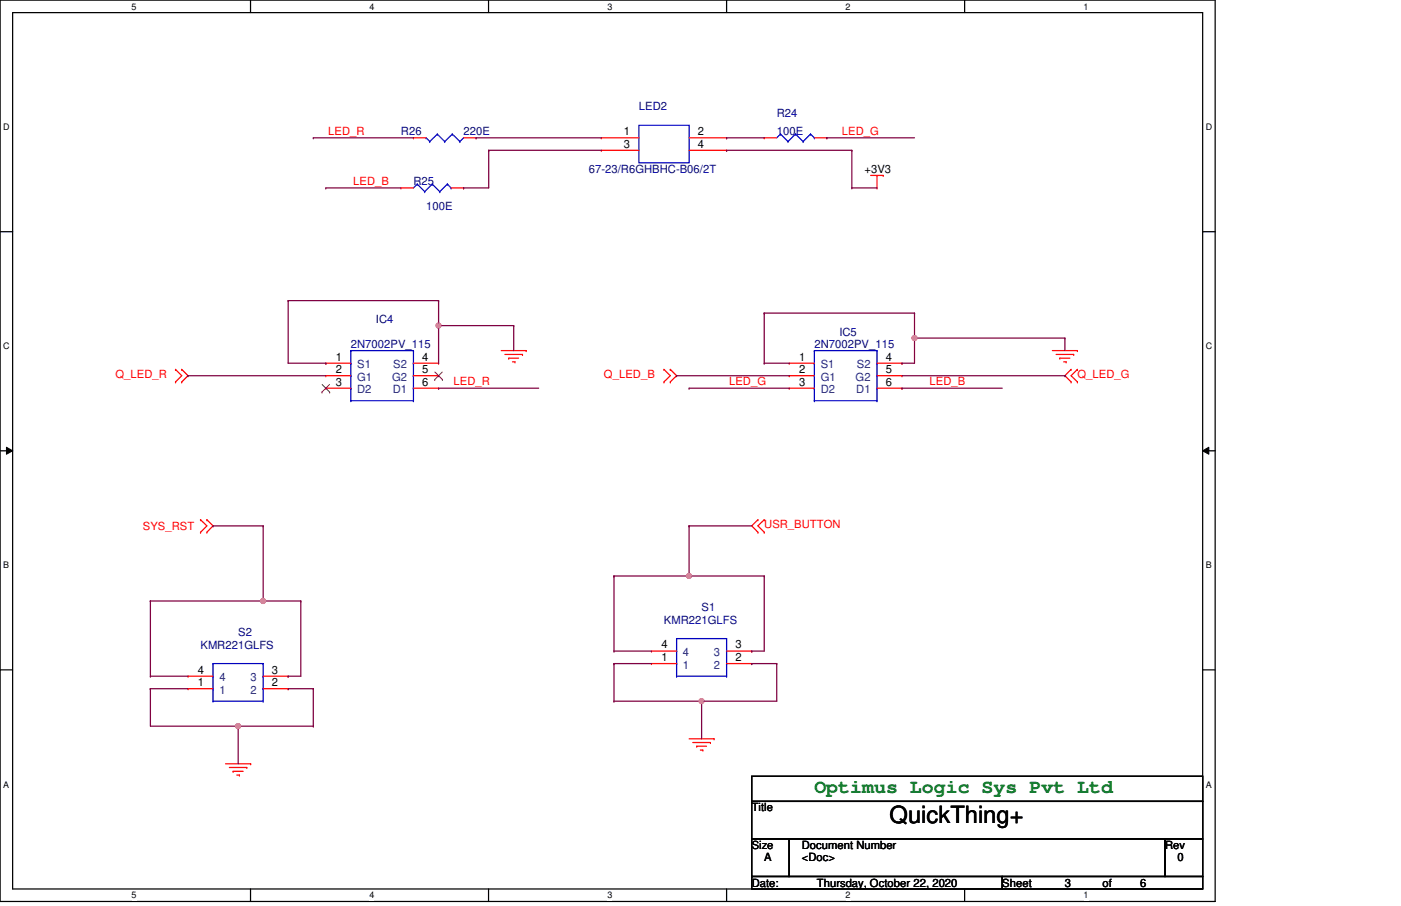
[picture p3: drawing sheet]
<svg xmlns="http://www.w3.org/2000/svg" width="432mm" height="279mm" viewBox="0 0 432 279" stroke-linecap="round" stroke-linejoin="round" font-family="sans-serif">
<path d="M0 0h374.5v278h-374.5zM3.9 3.9h366.8v270.3h-366.8z" fill="none" stroke="#000" stroke-width=".38"/>
<g fill="#fff">
<path d="M40.6 .5h1.5v3.1h-1.5z"/>
<path d="M40.6 274.6h1.5v3.1h-1.5z"/>
</g>
<path d="M77.2 0v3.9M77.2 274.2v3.8" fill="none" stroke="#000" stroke-width=".38"/>
<g fill="#fff">
<path d="M113.9 .5h1.5v3.1h-1.5z"/>
<path d="M113.9 274.6h1.5v3.1h-1.5z"/>
</g>
<path d="M150.6 0v3.9M150.6 274.2v3.8" fill="none" stroke="#000" stroke-width=".38"/>
<g fill="#fff">
<path d="M187.2 .5h1.6v3.1h-1.6z"/>
<path d="M187.2 274.6h1.6v3.1h-1.6z"/>
</g>
<path d="M223.9 0v3.9M223.9 274.2v3.8" fill="none" stroke="#000" stroke-width=".38"/>
<g fill="#fff">
<path d="M260.6 .5h1.5v3.1h-1.5z"/>
<path d="M260.6 274.6h1.5v3.1h-1.5z"/>
</g>
<path d="M297.3 0v3.9M297.3 274.2v3.8" fill="none" stroke="#000" stroke-width=".38"/>
<g fill="#fff">
<path d="M334 .5h1.5v3.1h-1.5z"/>
<path d="M334 274.6h1.5v3.1h-1.5z"/>
<path d="M1 37.7h2v3.1h-2z"/>
<path d="M371.6 37.7h2v3.1h-2z"/>
<path d="M1 105.2h2v3.1h-2z"/>
<path d="M371.6 105.2h2v3.1h-2z"/>
</g>
<path d="M0 71.5h3.9M370.7 71.5h3.8" fill="none" stroke="#000" stroke-width=".38"/>
<g fill="#fff">
<path d="M1 172.8h1.8v3.1h-1.8z"/>
<path d="M371.6 172.8h1.9v3.1h-1.9z"/>
</g>
<path d="M0 139h3.9M370.7 139h3.8" fill="none" stroke="#000" stroke-width=".38"/>
<path d="M2 137.9l1.9 1.1-1.9 1.1zM370.7 139l1.9-1.1v2.2z" fill="#000"/>
<path d="M2 137.9l1.9 1.1-1.9 1.1zM370.7 139l1.9-1.1v2.2z" fill="none" stroke="#000" stroke-width=".31"/>
<g fill="#fff">
<path d="M1 240.4h1.8v3.1h-1.8z"/>
<path d="M371.6 240.4h1.9v3.1h-1.9z"/>
</g>
<path d="M0 206.6h3.9M370.7 206.6h3.8" fill="none" stroke="#000" stroke-width=".38"/>
<path d="M270.3 54.1v3.9" fill="none" stroke="#f00" stroke-width=".38"/>
<circle cx="270.3" cy="58" r=".19" fill="#f00"/>
<path d="M268.4 54.1h3.8" fill="none" stroke="#f00" stroke-width=".38"/>
<circle cx="272.2" cy="54.1" r=".19" fill="#f00"/>
<path d="M154.5 108.1h7.7" fill="none" stroke="#f00" stroke-width=".38"/>
<circle cx="162.2" cy="108.1" r=".19" fill="#f00"/>
<path d="M155.6 109.3h5.4" fill="none" stroke="#f00" stroke-width=".38"/>
<circle cx="161" cy="109.3" r=".19" fill="#f00"/>
<path d="M156.8 110.4h3.1" fill="none" stroke="#f00" stroke-width=".38"/>
<circle cx="156.8" cy="110.4" r=".19" fill="#f00"/>
<path d="M157.9 111.6h.8" fill="none" stroke="#f00" stroke-width=".38"/>
<circle cx="158.7" cy="111.6" r=".19" fill="#f00"/>
<path d="M324.4 108.1h7.7" fill="none" stroke="#f00" stroke-width=".38"/>
<circle cx="332.1" cy="108.1" r=".19" fill="#f00"/>
<path d="M325.5 109.3h5.4" fill="none" stroke="#f00" stroke-width=".38"/>
<circle cx="330.9" cy="109.3" r=".19" fill="#f00"/>
<path d="M326.6 110.4h3.1" fill="none" stroke="#f00" stroke-width=".38"/>
<circle cx="326.6" cy="110.4" r=".19" fill="#f00"/>
<path d="M327.8 111.6h.8" fill="none" stroke="#f00" stroke-width=".38"/>
<circle cx="328.6" cy="111.6" r=".19" fill="#f00"/>
<path d="M212.4 227.8h7.7" fill="none" stroke="#f00" stroke-width=".38"/>
<circle cx="220.1" cy="227.8" r=".19" fill="#f00"/>
<path d="M213.5 229h5.4" fill="none" stroke="#f00" stroke-width=".38"/>
<circle cx="218.9" cy="229" r=".19" fill="#f00"/>
<path d="M214.7 230.1h3.1" fill="none" stroke="#f00" stroke-width=".38"/>
<circle cx="214.7" cy="230.1" r=".19" fill="#f00"/>
<path d="M215.9 231.3h.7" fill="none" stroke="#f00" stroke-width=".38"/>
<circle cx="216.6" cy="231.3" r=".19" fill="#f00"/>
<path d="M69.5 235.5h7.8" fill="none" stroke="#f00" stroke-width=".38"/>
<circle cx="77.3" cy="235.5" r=".19" fill="#f00"/>
<path d="M70.7 236.7h5.4" fill="none" stroke="#f00" stroke-width=".38"/>
<circle cx="76.1" cy="236.7" r=".19" fill="#f00"/>
<path d="M71.8 237.9h3.1" fill="none" stroke="#f00" stroke-width=".38"/>
<circle cx="71.8" cy="237.9" r=".19" fill="#f00"/>
<path d="M73 239h.8" fill="none" stroke="#f00" stroke-width=".38"/>
<circle cx="73.8" cy="239" r=".19" fill="#f00"/>
<path d="M206.6 113.9l1.9 2" fill="none" stroke="#f00" stroke-width=".38"/>
<circle cx="206.6" cy="113.9" r=".19" fill="#f00"/>
<path d="M208.5 115.9l-1.9 1.9" fill="none" stroke="#f00" stroke-width=".38"/>
<circle cx="206.6" cy="117.8" r=".19" fill="#f00"/>
<path d="M206.6 115.9l-2 1.9" fill="none" stroke="#f00" stroke-width=".38"/>
<circle cx="204.6" cy="117.8" r=".19" fill="#f00"/>
<path d="M204.6 113.9l2 2" fill="none" stroke="#f00" stroke-width=".38"/>
<circle cx="204.6" cy="113.9" r=".19" fill="#f00"/>
<path d="M328.2 115.9l1.9 1.9" fill="none" stroke="#f00" stroke-width=".38"/>
<circle cx="330.1" cy="117.8" r=".19" fill="#f00"/>
<path d="M330.1 113.9l-1.9 2" fill="none" stroke="#f00" stroke-width=".38"/>
<circle cx="330.1" cy="113.9" r=".19" fill="#f00"/>
<path d="M332.1 113.9l-2 2" fill="none" stroke="#f00" stroke-width=".38"/>
<circle cx="332.1" cy="113.9" r=".19" fill="#f00"/>
<path d="M330.1 115.9l2 1.9" fill="none" stroke="#f00" stroke-width=".38"/>
<circle cx="332.1" cy="117.8" r=".19" fill="#f00"/>
<path d="M56 113.9l2 2" fill="none" stroke="#f00" stroke-width=".38"/>
<circle cx="56" cy="113.9" r=".19" fill="#f00"/>
<path d="M58 115.9l-2 1.9" fill="none" stroke="#f00" stroke-width=".38"/>
<circle cx="56" cy="117.8" r=".19" fill="#f00"/>
<path d="M56 115.9l-1.9 1.9" fill="none" stroke="#f00" stroke-width=".38"/>
<circle cx="54.1" cy="117.8" r=".19" fill="#f00"/>
<path d="M54.1 113.9l1.9 2" fill="none" stroke="#f00" stroke-width=".38"/>
<circle cx="54.1" cy="113.9" r=".19" fill="#f00"/>
<path d="M231.7 162.2l1.9 1.9" fill="none" stroke="#f00" stroke-width=".38"/>
<circle cx="233.6" cy="164.1" r=".19" fill="#f00"/>
<path d="M233.6 160.3l-1.9 1.9" fill="none" stroke="#f00" stroke-width=".38"/>
<circle cx="233.6" cy="160.3" r=".19" fill="#f00"/>
<path d="M235.5 160.3l-1.9 1.9" fill="none" stroke="#f00" stroke-width=".38"/>
<circle cx="235.5" cy="160.3" r=".19" fill="#f00"/>
<path d="M233.6 162.2l1.9 1.9" fill="none" stroke="#f00" stroke-width=".38"/>
<circle cx="235.5" cy="164.1" r=".19" fill="#f00"/>
<path d="M63.8 160.3l1.9 1.9" fill="none" stroke="#f00" stroke-width=".38"/>
<circle cx="63.8" cy="160.3" r=".19" fill="#f00"/>
<path d="M65.7 162.2l-1.9 1.9" fill="none" stroke="#f00" stroke-width=".38"/>
<circle cx="63.8" cy="164.1" r=".19" fill="#f00"/>
<path d="M63.8 162.2l-2 1.9" fill="none" stroke="#f00" stroke-width=".38"/>
<circle cx="61.8" cy="164.1" r=".19" fill="#f00"/>
<path d="M61.8 160.3l2 1.9" fill="none" stroke="#f00" stroke-width=".38"/>
<circle cx="61.8" cy="160.3" r=".19" fill="#f00"/>
<path d="M231.7 239.4h139v7.7h-139zM231.7 247.1h139v11.6h-139zM231.7 258.7h11.5v11.6h-11.5zM243.2 258.7h115.9v11.6h-115.9zM359.1 258.7h11.6v11.6h-11.6zM231.7 270.3h77.2v3.9h-77.2zM308.9 270.3h61.8v3.9h-61.8z" fill="none" stroke="#000" stroke-width=".38"/>
<path d="M251 108.1h19.3" fill="none" stroke="#00f" stroke-width=".38"/>
<circle cx="270.3" cy="108.1" r=".19" fill="#00f"/>
<path d="M270.3 108.1v15.5" fill="none" stroke="#00f" stroke-width=".38"/>
<circle cx="270.3" cy="123.6" r=".19" fill="#00f"/>
<path d="M251 123.6h19.3" fill="none" stroke="#00f" stroke-width=".38"/>
<circle cx="251" cy="123.6" r=".19" fill="#00f"/>
<path d="M251 108.1v15.5" fill="none" stroke="#00f" stroke-width=".38"/>
<g fill="#00f">
<circle cx="251" cy="108.1" r=".19"/>
<circle cx="251" cy="112" r=".19"/>
<circle cx="251" cy="115.9" r=".19"/>
<circle cx="251" cy="119.7" r=".19"/>
<circle cx="270.3" cy="112" r=".19"/>
<circle cx="270.3" cy="115.9" r=".19"/>
<circle cx="270.3" cy="119.7" r=".19"/>
</g>
<path d="M243.2 112h7.8" fill="none" stroke="#f00" stroke-width=".38"/>
<circle cx="243.2" cy="112" r=".19" fill="#f00"/>
<path d="M243.2 115.9h7.8" fill="none" stroke="#f00" stroke-width=".38"/>
<circle cx="243.2" cy="115.9" r=".19" fill="#f00"/>
<path d="M243.2 119.7h7.8" fill="none" stroke="#f00" stroke-width=".38"/>
<circle cx="243.2" cy="119.7" r=".19" fill="#f00"/>
<path d="M270.3 112h7.7" fill="none" stroke="#f00" stroke-width=".38"/>
<circle cx="278" cy="112" r=".19" fill="#f00"/>
<path d="M270.3 115.9h7.7" fill="none" stroke="#f00" stroke-width=".38"/>
<circle cx="278" cy="115.9" r=".19" fill="#f00"/>
<path d="M270.3 119.7h7.7" fill="none" stroke="#f00" stroke-width=".38"/>
<circle cx="278" cy="119.7" r=".19" fill="#f00"/>
<path d="M128.6 56.8l-1.2 1.2" fill="none" stroke="#00f" stroke-width=".38"/>
<circle cx="128.6" cy="56.8" r=".19" fill="#00f"/>
<path d="M128.6 56.8l2.3 2.3" fill="none" stroke="#00f" stroke-width=".38"/>
<circle cx="130.9" cy="59.1" r=".19" fill="#00f"/>
<path d="M133.2 56.8l-2.3 2.3" fill="none" stroke="#00f" stroke-width=".38"/>
<circle cx="133.2" cy="56.8" r=".19" fill="#00f"/>
<path d="M133.2 56.8l2.4 2.3" fill="none" stroke="#00f" stroke-width=".38"/>
<circle cx="135.6" cy="59.1" r=".19" fill="#00f"/>
<path d="M137.9 56.8l-2.3 2.3" fill="none" stroke="#00f" stroke-width=".38"/>
<circle cx="137.9" cy="56.8" r=".19" fill="#00f"/>
<path d="M137.9 56.8l1.1 1.2" fill="none" stroke="#00f" stroke-width=".38"/>
<circle cx="139" cy="58" r=".19" fill="#00f"/>
<path d="M123.6 58h3.8" fill="none" stroke="#f00" stroke-width=".38"/>
<circle cx="123.6" cy="58" r=".19" fill="#f00"/>
<path d="M139 58h3.9" fill="none" stroke="#f00" stroke-width=".38"/>
<circle cx="142.9" cy="58" r=".19" fill="#f00"/>
<path d="M108.1 108.1h19.3" fill="none" stroke="#00f" stroke-width=".38"/>
<circle cx="127.4" cy="108.1" r=".19" fill="#00f"/>
<path d="M127.4 108.1v15.5" fill="none" stroke="#00f" stroke-width=".38"/>
<circle cx="127.4" cy="123.6" r=".19" fill="#00f"/>
<path d="M108.1 123.6h19.3" fill="none" stroke="#00f" stroke-width=".38"/>
<circle cx="108.1" cy="123.6" r=".19" fill="#00f"/>
<path d="M108.1 108.1v15.5" fill="none" stroke="#00f" stroke-width=".38"/>
<g fill="#00f">
<circle cx="108.1" cy="108.1" r=".19"/>
<circle cx="108.1" cy="112" r=".19"/>
<circle cx="108.1" cy="115.9" r=".19"/>
<circle cx="108.1" cy="119.7" r=".19"/>
<circle cx="127.4" cy="112" r=".19"/>
<circle cx="127.4" cy="115.9" r=".19"/>
<circle cx="127.4" cy="119.7" r=".19"/>
</g>
<path d="M100.4 112h7.7" fill="none" stroke="#f00" stroke-width=".38"/>
<circle cx="100.4" cy="112" r=".19" fill="#f00"/>
<path d="M100.4 115.9h7.7" fill="none" stroke="#f00" stroke-width=".38"/>
<circle cx="100.4" cy="115.9" r=".19" fill="#f00"/>
<path d="M100.4 119.7h7.7" fill="none" stroke="#f00" stroke-width=".38"/>
<circle cx="100.4" cy="119.7" r=".19" fill="#f00"/>
<path d="M99.3 118.6l2.3 2.3M101.6 118.6l-2.4 2.3M99.2 120.9h.1M101.6 120.9h.1" fill="none" stroke="#804000" stroke-width=".31"/>
<path d="M127.4 112h7.8" fill="none" stroke="#f00" stroke-width=".38"/>
<circle cx="135.2" cy="112" r=".19" fill="#f00"/>
<path d="M127.4 115.9h7.8" fill="none" stroke="#f00" stroke-width=".38"/>
<circle cx="135.2" cy="115.9" r=".19" fill="#f00"/>
<path d="M134 117.1h.1M134 114.7l2.4 2.4M136.3 114.7l-2.3 2.4M136.4 117.1h.1" fill="none" stroke="#804000" stroke-width=".31"/>
<path d="M127.4 119.7h7.8" fill="none" stroke="#f00" stroke-width=".38"/>
<circle cx="135.2" cy="119.7" r=".19" fill="#f00"/>
<path d="M142.9 42.5l-1.2 1.1" fill="none" stroke="#00f" stroke-width=".38"/>
<circle cx="141.7" cy="43.6" r=".19" fill="#00f"/>
<path d="M139.4 41.4l2.3 2.2" fill="none" stroke="#00f" stroke-width=".38"/>
<circle cx="139.4" cy="41.4" r=".19" fill="#00f"/>
<path d="M139.4 41.4l-2.3 2.2" fill="none" stroke="#00f" stroke-width=".38"/>
<circle cx="137.1" cy="43.6" r=".19" fill="#00f"/>
<path d="M134.8 41.4l2.3 2.2" fill="none" stroke="#00f" stroke-width=".38"/>
<circle cx="134.8" cy="41.4" r=".19" fill="#00f"/>
<path d="M134.8 41.4l-2.3 2.2" fill="none" stroke="#00f" stroke-width=".38"/>
<circle cx="132.5" cy="43.6" r=".19" fill="#00f"/>
<path d="M131.3 42.5l1.2 1.1" fill="none" stroke="#00f" stroke-width=".38"/>
<circle cx="131.3" cy="42.5" r=".19" fill="#00f"/>
<path d="M142.9 42.5h3.8" fill="none" stroke="#f00" stroke-width=".38"/>
<circle cx="146.7" cy="42.5" r=".19" fill="#f00"/>
<path d="M127.4 42.5h3.9" fill="none" stroke="#f00" stroke-width=".38"/>
<circle cx="127.4" cy="42.5" r=".19" fill="#f00"/>
<path d="M208.5 196.9h15.4" fill="none" stroke="#00f" stroke-width=".38"/>
<circle cx="223.9" cy="196.9" r=".19" fill="#00f"/>
<path d="M223.9 196.9v11.6" fill="none" stroke="#00f" stroke-width=".38"/>
<circle cx="223.9" cy="208.5" r=".19" fill="#00f"/>
<path d="M208.5 208.5h15.4" fill="none" stroke="#00f" stroke-width=".38"/>
<circle cx="208.5" cy="208.5" r=".19" fill="#00f"/>
<path d="M208.5 196.9v11.6" fill="none" stroke="#00f" stroke-width=".38"/>
<g fill="#00f">
<circle cx="208.5" cy="196.9" r=".19"/>
<circle cx="208.5" cy="204.6" r=".19"/>
<circle cx="223.9" cy="204.6" r=".19"/>
<circle cx="223.9" cy="200.8" r=".19"/>
<circle cx="208.5" cy="200.8" r=".19"/>
</g>
<path d="M200.8 204.6h7.7" fill="none" stroke="#f00" stroke-width=".38"/>
<circle cx="200.8" cy="204.6" r=".19" fill="#f00"/>
<path d="M223.9 204.6h7.8" fill="none" stroke="#f00" stroke-width=".38"/>
<circle cx="231.7" cy="204.6" r=".19" fill="#f00"/>
<path d="M223.9 200.8h7.8" fill="none" stroke="#f00" stroke-width=".38"/>
<circle cx="231.7" cy="200.8" r=".19" fill="#f00"/>
<path d="M200.8 200.8h7.7" fill="none" stroke="#f00" stroke-width=".38"/>
<circle cx="200.8" cy="200.8" r=".19" fill="#f00"/>
<path d="M240.6 41.4l-1.2 1.1" fill="none" stroke="#00f" stroke-width=".38"/>
<circle cx="240.6" cy="41.4" r=".19" fill="#00f"/>
<path d="M240.6 41.4l2.3 2.2" fill="none" stroke="#00f" stroke-width=".38"/>
<circle cx="242.9" cy="43.6" r=".19" fill="#00f"/>
<path d="M245.2 41.4l-2.3 2.2" fill="none" stroke="#00f" stroke-width=".38"/>
<circle cx="245.2" cy="41.4" r=".19" fill="#00f"/>
<path d="M245.2 41.4l2.3 2.2" fill="none" stroke="#00f" stroke-width=".38"/>
<circle cx="247.5" cy="43.6" r=".19" fill="#00f"/>
<path d="M249.8 41.4l-2.3 2.2" fill="none" stroke="#00f" stroke-width=".38"/>
<circle cx="249.8" cy="41.4" r=".19" fill="#00f"/>
<path d="M249.8 41.4l1.2 1.1" fill="none" stroke="#00f" stroke-width=".38"/>
<circle cx="251" cy="42.5" r=".19" fill="#00f"/>
<path d="M235.5 42.5h3.9" fill="none" stroke="#f00" stroke-width=".38"/>
<circle cx="235.5" cy="42.5" r=".19" fill="#f00"/>
<path d="M251 42.5h3.8" fill="none" stroke="#f00" stroke-width=".38"/>
<circle cx="254.8" cy="42.5" r=".19" fill="#f00"/>
<path d="M65.7 204.6h15.4" fill="none" stroke="#00f" stroke-width=".38"/>
<circle cx="81.1" cy="204.6" r=".19" fill="#00f"/>
<path d="M81.1 204.6v11.6" fill="none" stroke="#00f" stroke-width=".38"/>
<circle cx="81.1" cy="216.2" r=".19" fill="#00f"/>
<path d="M65.7 216.2h15.4" fill="none" stroke="#00f" stroke-width=".38"/>
<circle cx="65.7" cy="216.2" r=".19" fill="#00f"/>
<path d="M65.7 204.6v11.6" fill="none" stroke="#00f" stroke-width=".38"/>
<g fill="#00f">
<circle cx="65.7" cy="204.6" r=".19"/>
<circle cx="65.7" cy="212.4" r=".19"/>
<circle cx="81.1" cy="212.4" r=".19"/>
<circle cx="81.1" cy="208.5" r=".19"/>
<circle cx="65.7" cy="208.5" r=".19"/>
</g>
<path d="M58 212.4h7.7" fill="none" stroke="#f00" stroke-width=".38"/>
<circle cx="58" cy="212.4" r=".19" fill="#f00"/>
<path d="M81.1 212.4h7.7" fill="none" stroke="#f00" stroke-width=".38"/>
<circle cx="88.8" cy="212.4" r=".19" fill="#f00"/>
<path d="M81.1 208.5h7.7" fill="none" stroke="#f00" stroke-width=".38"/>
<circle cx="88.8" cy="208.5" r=".19" fill="#f00"/>
<path d="M58 208.5h7.7" fill="none" stroke="#f00" stroke-width=".38"/>
<circle cx="58" cy="208.5" r=".19" fill="#f00"/>
<path d="M196.9 38.7h15.5v11.5h-15.5z" fill="none" stroke="#00f" stroke-width=".38"/>
<path d="M185.3 42.5h11.6" fill="none" stroke="#f00" stroke-width=".38"/>
<circle cx="185.3" cy="42.5" r=".19" fill="#f00"/>
<path d="M185.3 46.4h11.6" fill="none" stroke="#f00" stroke-width=".38"/>
<circle cx="185.3" cy="46.4" r=".19" fill="#f00"/>
<path d="M212.4 42.5h11.5" fill="none" stroke="#f00" stroke-width=".38"/>
<circle cx="223.9" cy="42.5" r=".19" fill="#f00"/>
<path d="M212.4 46.4h11.5" fill="none" stroke="#f00" stroke-width=".38"/>
<circle cx="223.9" cy="46.4" r=".19" fill="#f00"/>
<path d="M223.9 42.5h11.6" fill="none" stroke="#800040" stroke-width=".38"/>
<circle cx="223.9" cy="42.5" r=".19" fill="#800040"/>
<path d="M146.7 42.5h38.6" fill="none" stroke="#800040" stroke-width=".38"/>
<circle cx="146.7" cy="42.5" r=".19" fill="#800040"/>
<path d="M254.8 42.5h27.1" fill="none" stroke="#800040" stroke-width=".38"/>
<circle cx="254.8" cy="42.5" r=".19" fill="#800040"/>
<path d="M96.6 42.5h30.8" fill="none" stroke="#800040" stroke-width=".38"/>
<circle cx="96.6" cy="42.5" r=".19" fill="#800040"/>
<path d="M223.9 46.4h38.7" fill="none" stroke="#800040" stroke-width=".38"/>
<circle cx="223.9" cy="46.4" r=".19" fill="#800040"/>
<path d="M262.6 46.4v11.6" fill="none" stroke="#800040" stroke-width=".38"/>
<circle cx="262.6" cy="46.4" r=".19" fill="#800040"/>
<path d="M262.6 58h7.7" fill="none" stroke="#800040" stroke-width=".38"/>
<circle cx="262.6" cy="58" r=".19" fill="#800040"/>
<path d="M135.2 119.7h30.8" fill="none" stroke="#800040" stroke-width=".38"/>
<circle cx="135.2" cy="119.7" r=".19" fill="#800040"/>
<path d="M135.2 100.4v11.6" fill="none" stroke="#800040" stroke-width=".38"/>
<circle cx="135.2" cy="100.4" r=".19" fill="#800040"/>
<path d="M135.2 100.4h23.1" fill="none" stroke="#800040" stroke-width=".38"/>
<circle cx="135.2" cy="100.4" r=".19" fill="#800040"/>
<circle cx="135.1" cy="100.4" r=".75" fill="#f0f"/>
<circle cx="135.1" cy="100.4" r=".75" fill="none" stroke="#f0f" stroke-width=".38"/>
<path d="M158.3 100.4v7.7" fill="none" stroke="#800040" stroke-width=".38"/>
<circle cx="158.3" cy="100.4" r=".19" fill="#800040"/>
<path d="M212.4 119.7h30.8" fill="none" stroke="#800040" stroke-width=".38"/>
<circle cx="212.4" cy="119.7" r=".19" fill="#800040"/>
<path d="M278 119.7h30.9" fill="none" stroke="#800040" stroke-width=".38"/>
<circle cx="278" cy="119.7" r=".19" fill="#800040"/>
<path d="M235.5 112h7.7" fill="none" stroke="#800040" stroke-width=".38"/>
<circle cx="235.5" cy="112" r=".19" fill="#800040"/>
<path d="M235.5 96.6v15.4" fill="none" stroke="#800040" stroke-width=".38"/>
<circle cx="235.5" cy="96.6" r=".19" fill="#800040"/>
<path d="M235.5 96.6h46.4" fill="none" stroke="#800040" stroke-width=".38"/>
<circle cx="235.5" cy="96.6" r=".19" fill="#800040"/>
<path d="M281.9 96.6v7.7" fill="none" stroke="#800040" stroke-width=".38"/>
<circle cx="281.9" cy="96.6" r=".19" fill="#800040"/>
<path d="M278 112h3.9" fill="none" stroke="#800040" stroke-width=".38"/>
<circle cx="278" cy="112" r=".19" fill="#800040"/>
<path d="M281.9 104.3h46.3" fill="none" stroke="#800040" stroke-width=".38"/>
<circle cx="281.9" cy="104.3" r=".19" fill="#800040"/>
<circle cx="281.9" cy="104.2" r=".75" fill="#f0f"/>
<circle cx="281.9" cy="104.2" r=".75" fill="none" stroke="#f0f" stroke-width=".38"/>
<path d="M281.9 104.3v7.7" fill="none" stroke="#800040" stroke-width=".38"/>
<circle cx="281.9" cy="104.3" r=".19" fill="#800040"/>
<path d="M328.2 104.3v3.8" fill="none" stroke="#800040" stroke-width=".38"/>
<circle cx="328.2" cy="104.3" r=".19" fill="#800040"/>
<path d="M58 115.9h42.4" fill="none" stroke="#800040" stroke-width=".38"/>
<circle cx="58" cy="115.9" r=".19" fill="#800040"/>
<path d="M88.8 92.7v19.3" fill="none" stroke="#800040" stroke-width=".38"/>
<circle cx="88.8" cy="92.7" r=".19" fill="#800040"/>
<path d="M88.8 112h11.6" fill="none" stroke="#800040" stroke-width=".38"/>
<circle cx="100.4" cy="112" r=".19" fill="#800040"/>
<path d="M88.8 92.7h46.4" fill="none" stroke="#800040" stroke-width=".38"/>
<circle cx="135.2" cy="92.7" r=".19" fill="#800040"/>
<path d="M135.2 92.7v7.7" fill="none" stroke="#800040" stroke-width=".38"/>
<circle cx="135.2" cy="100.4" r=".19" fill="#800040"/>
<path d="M208.5 115.9h34.7" fill="none" stroke="#800040" stroke-width=".38"/>
<circle cx="208.5" cy="115.9" r=".19" fill="#800040"/>
<path d="M278 115.9h50.2" fill="none" stroke="#800040" stroke-width=".38"/>
<circle cx="328.2" cy="115.9" r=".19" fill="#800040"/>
<path d="M46.4 212.4h11.6" fill="none" stroke="#800040" stroke-width=".38"/>
<circle cx="46.4" cy="212.4" r=".19" fill="#800040"/>
<path d="M46.4 212.4v11.5" fill="none" stroke="#800040" stroke-width=".38"/>
<circle cx="46.4" cy="212.4" r=".19" fill="#800040"/>
<path d="M46.4 223.9h27" fill="none" stroke="#800040" stroke-width=".38"/>
<circle cx="73.4" cy="223.9" r=".19" fill="#800040"/>
<circle cx="73.4" cy="223.9" r=".76" fill="#f0f"/>
<circle cx="73.4" cy="223.9" r=".76" fill="none" stroke="#f0f" stroke-width=".38"/>
<path d="M96.6 212.4v11.5" fill="none" stroke="#800040" stroke-width=".38"/>
<circle cx="96.6" cy="212.4" r=".19" fill="#800040"/>
<path d="M88.8 212.4h7.8" fill="none" stroke="#800040" stroke-width=".38"/>
<circle cx="88.8" cy="212.4" r=".19" fill="#800040"/>
<path d="M46.4 208.5h11.6" fill="none" stroke="#800040" stroke-width=".38"/>
<circle cx="46.4" cy="208.5" r=".19" fill="#800040"/>
<path d="M46.4 185.3v23.2" fill="none" stroke="#800040" stroke-width=".38"/>
<circle cx="46.4" cy="185.3" r=".19" fill="#800040"/>
<path d="M46.4 185.3h34.7" fill="none" stroke="#800040" stroke-width=".38"/>
<circle cx="46.4" cy="185.3" r=".19" fill="#800040"/>
<path d="M92.7 185.3v23.2" fill="none" stroke="#800040" stroke-width=".38"/>
<circle cx="92.7" cy="185.3" r=".19" fill="#800040"/>
<path d="M88.8 208.5h3.9" fill="none" stroke="#800040" stroke-width=".38"/>
<circle cx="88.8" cy="208.5" r=".19" fill="#800040"/>
<path d="M189.2 204.6h11.6" fill="none" stroke="#800040" stroke-width=".38"/>
<circle cx="189.2" cy="204.6" r=".19" fill="#800040"/>
<path d="M189.2 204.6v11.6" fill="none" stroke="#800040" stroke-width=".38"/>
<circle cx="189.2" cy="204.6" r=".19" fill="#800040"/>
<path d="M189.2 216.2h27" fill="none" stroke="#800040" stroke-width=".38"/>
<circle cx="189.2" cy="216.2" r=".19" fill="#800040"/>
<circle cx="216.2" cy="216.2" r=".75" fill="#f0f"/>
<circle cx="216.2" cy="216.2" r=".75" fill="none" stroke="#f0f" stroke-width=".38"/>
<path d="M239.4 204.6v11.6" fill="none" stroke="#800040" stroke-width=".38"/>
<circle cx="239.4" cy="204.6" r=".19" fill="#800040"/>
<path d="M231.7 204.6h7.7" fill="none" stroke="#800040" stroke-width=".38"/>
<circle cx="231.7" cy="204.6" r=".19" fill="#800040"/>
<path d="M189.2 200.8h11.6" fill="none" stroke="#800040" stroke-width=".38"/>
<circle cx="189.2" cy="200.8" r=".19" fill="#800040"/>
<path d="M189.2 177.6v23.2" fill="none" stroke="#800040" stroke-width=".38"/>
<circle cx="189.2" cy="177.6" r=".19" fill="#800040"/>
<path d="M189.2 177.6h23.2" fill="none" stroke="#800040" stroke-width=".38"/>
<circle cx="189.2" cy="177.6" r=".19" fill="#800040"/>
<circle cx="212.4" cy="177.6" r=".75" fill="#f0f"/>
<circle cx="212.4" cy="177.6" r=".75" fill="none" stroke="#f0f" stroke-width=".38"/>
<path d="M235.5 177.6v23.2" fill="none" stroke="#800040" stroke-width=".38"/>
<circle cx="235.5" cy="177.6" r=".19" fill="#800040"/>
<path d="M231.7 200.8h3.8" fill="none" stroke="#800040" stroke-width=".38"/>
<circle cx="231.7" cy="200.8" r=".19" fill="#800040"/>
<path d="M216.2 216.2v11.6" fill="none" stroke="#800040" stroke-width=".38"/>
<circle cx="216.2" cy="216.2" r=".19" fill="#800040"/>
<path d="M216.2 216.2h23.2" fill="none" stroke="#800040" stroke-width=".38"/>
<circle cx="216.2" cy="216.2" r=".19" fill="#800040"/>
<path d="M212.4 162.2v15.4" fill="none" stroke="#800040" stroke-width=".38"/>
<circle cx="212.4" cy="162.2" r=".19" fill="#800040"/>
<path d="M212.4 162.2h19.3" fill="none" stroke="#800040" stroke-width=".38"/>
<circle cx="212.4" cy="162.2" r=".19" fill="#800040"/>
<path d="M212.4 177.6h23.1" fill="none" stroke="#800040" stroke-width=".38"/>
<circle cx="212.4" cy="177.6" r=".19" fill="#800040"/>
<path d="M65.7 162.2h15.4" fill="none" stroke="#800040" stroke-width=".38"/>
<circle cx="65.7" cy="162.2" r=".19" fill="#800040"/>
<path d="M81.1 162.2v23.1" fill="none" stroke="#800040" stroke-width=".38"/>
<circle cx="81.1" cy="162.2" r=".19" fill="#800040"/>
<circle cx="81.1" cy="185.3" r=".75" fill="#f0f"/>
<circle cx="81.1" cy="185.3" r=".75" fill="none" stroke="#f0f" stroke-width=".38"/>
<path d="M81.1 185.3h11.6" fill="none" stroke="#800040" stroke-width=".38"/>
<circle cx="81.1" cy="185.3" r=".19" fill="#800040"/>
<path d="M73.4 223.9v11.6" fill="none" stroke="#800040" stroke-width=".38"/>
<circle cx="73.4" cy="223.9" r=".19" fill="#800040"/>
<path d="M73.4 223.9h23.2" fill="none" stroke="#800040" stroke-width=".38"/>
<circle cx="96.6" cy="223.9" r=".19" fill="#800040"/>
<path d="M100.4 58h23.2" fill="none" stroke="#800040" stroke-width=".38"/>
<circle cx="100.4" cy="58" r=".19" fill="#800040"/>
<path d="M150.6 46.4h34.7" fill="none" stroke="#800040" stroke-width=".38"/>
<circle cx="150.6" cy="46.4" r=".19" fill="#800040"/>
<path d="M150.6 46.4v11.6" fill="none" stroke="#800040" stroke-width=".38"/>
<circle cx="150.6" cy="46.4" r=".19" fill="#800040"/>
<path d="M142.9 58h7.7" fill="none" stroke="#800040" stroke-width=".38"/>
<circle cx="142.9" cy="58" r=".19" fill="#800040"/>
<circle cx="135.1" cy="100.4" r=".75" fill="#f0f"/>
<circle cx="135.1" cy="100.4" r=".75" fill="none" stroke="#f0f" stroke-width=".38"/>
<circle cx="281.9" cy="104.2" r=".75" fill="#f0f"/>
<circle cx="281.9" cy="104.2" r=".75" fill="none" stroke="#f0f" stroke-width=".38"/>
<circle cx="73.4" cy="223.9" r=".76" fill="#f0f"/>
<circle cx="73.4" cy="223.9" r=".76" fill="none" stroke="#f0f" stroke-width=".38"/>
<circle cx="216.2" cy="216.2" r=".75" fill="#f0f"/>
<circle cx="216.2" cy="216.2" r=".75" fill="none" stroke="#f0f" stroke-width=".38"/>
<circle cx="212.4" cy="177.6" r=".75" fill="#f0f"/>
<circle cx="212.4" cy="177.6" r=".75" fill="none" stroke="#f0f" stroke-width=".38"/>
<circle cx="81.1" cy="185.3" r=".75" fill="#f0f"/>
<circle cx="81.1" cy="185.3" r=".75" fill="none" stroke="#f0f" stroke-width=".38"/>
<text font-size="7.3" x="274.2" y="253.7">QuickThing+</text>
<text font-size="6.1" fill="#008000" x="251" y="244.6">Optimus Logic Sys Pvt Ltd</text>
<g font-size="3.5" fill="#000080">
<text x="196.9" y="34">LED2</text>
<text x="239.4" y="35.9">R24</text>
<text x="123.6" y="41.7">R26</text>
<text x="142.9" y="41.7">220E</text>
<text x="239.4" y="41.7">100E</text>
<text x="181.5" y="53.3">67-23/R6GHBHC-B06/2T</text>
<text x="127.4" y="57.2">R25</text>
<text x="131.3" y="64.9">100E</text>
<text x="115.9" y="99.7">IC4</text>
<text x="108.1" y="107.4">2N7002PV_115</text>
<text x="251" y="107.4">2N7002PV_115</text>
<text x="258.7" y="103.5">IC5</text>
<text x="216.2" y="188.4">S1</text>
<text x="73.4" y="196.2">S2</text>
<text x="204.6" y="192.3">KMR221GLFS</text>
<text x="61.8" y="200">KMR221GLFS</text>
</g>
<g font-size="3.5" fill="#f00">
<text x="101.2" y="41.5">LED_R</text>
<text x="259.5" y="41.5">LED_G</text>
<text x="108.9" y="57">LED_B</text>
<text x="35.6" y="116.6">Q_LED_R</text>
<text x="139.8" y="118.7">LED_R</text>
<text x="186.1" y="116.6">Q_LED_B</text>
<text x="224.7" y="118.7">LED_G</text>
<text x="286.5" y="118.7">LED_B</text>
<text x="332.1" y="116.6">Q_LED_G</text>
<text x="44" y="163.4">SYS_RST</text>
<text x="235.5" y="162.9">USR_BUTTON</text>
</g>
<g font-size="3.5">
<text x="192.3" y="41.7">1</text>
<text x="215.1" y="41.7">2</text>
<text x="192.3" y="45.6">3</text>
<text x="215.1" y="45.6">4</text>
<text x="266.4" y="53.3">+3V3</text>
<text x="103.5" y="111.2">1</text>
<text x="130.1" y="111.2">4</text>
<text x="246.3" y="111.2">1</text>
<text x="273" y="111.2">4</text>
<text x="103.5" y="115.1">2</text>
<text x="103.5" y="118.9">3</text>
<text x="130.1" y="115.1">5</text>
<text x="130.1" y="118.9">6</text>
<text x="246.3" y="115.1">2</text>
<text x="246.3" y="118.9">3</text>
<text x="273" y="115.1">5</text>
<text x="273" y="118.9">6</text>
<text x="203.9" y="203.8">1</text>
<text x="203.9" y="200">4</text>
<text x="226.7" y="203.8">2</text>
<text x="226.7" y="200">3</text>
<text x="61" y="207.7">4</text>
<text x="83.8" y="207.7">3</text>
<text x="61" y="211.6">1</text>
<text x="83.8" y="211.6">2</text>
<text x="231.7" y="250.2">Title</text>
<text x="231.7" y="261.8">Size</text>
<text x="247.1" y="261.8">Document Number</text>
<text x="359.1" y="261.8">Rev</text>
<text x="235.5" y="265.6">A</text>
<text x="247.1" y="265.6">&lt;Doc&gt;</text>
<text x="363" y="265.6">0</text>
<text x="231.7" y="273.4">Date:</text>
<text x="251.8" y="273.4">Thursday, October 22, 2020</text>
<text x="308.9" y="273.4">Sheet</text>
<text x="328.2" y="273.4">3</text>
<text x="339.8" y="273.4">of</text>
<text x="351.4" y="273.4">6</text>
</g>
<g font-size="3.5" fill="#004080">
<text x="110.1" y="113.6">S1</text>
<text x="121.2" y="113.6">S2</text>
<text x="252.9" y="113.6">S1</text>
<text x="264.1" y="113.6">S2</text>
<text x="110.1" y="117.4">G1</text>
<text x="120.8" y="117.4">G2</text>
<text x="252.9" y="117.4">G1</text>
<text x="263.7" y="117.4">G2</text>
<text x="110.1" y="121.3">D2</text>
<text x="121" y="121.3">D1</text>
<text x="252.9" y="121.3">D2</text>
<text x="263.9" y="121.3">D1</text>
<text x="210.5" y="202.4">4</text>
<text x="220" y="202.4">3</text>
<text x="210.5" y="206.2">1</text>
<text x="220" y="206.2">2</text>
<text x="67.6" y="214">1</text>
<text x="67.6" y="210.1">4</text>
<text x="77.2" y="214">2</text>
<text x="77.2" y="210.1">3</text>
</g>
<g font-size="2.8">
<text x="40.6" y="3">5</text>
<text x="113.9" y="3">4</text>
<text x="187.2" y="3">3</text>
<text x="260.6" y="3">2</text>
<text x="334" y="3">1</text>
<text x="1" y="40.2">D</text>
<text x="371.6" y="40.2">D</text>
<text x="1" y="107.7">C</text>
<text x="371.6" y="107.7">C</text>
<text x="1" y="175.3">B</text>
<text x="371.6" y="175.3">B</text>
<text x="1" y="242.9">A</text>
<text x="371.6" y="242.9">A</text>
<text x="40.6" y="277.1">5</text>
<text x="113.9" y="277.1">4</text>
<text x="187.2" y="277.1">3</text>
<text x="260.6" y="277.1">2</text>
<text x="334" y="277.1">1</text>
</g>
</svg>
